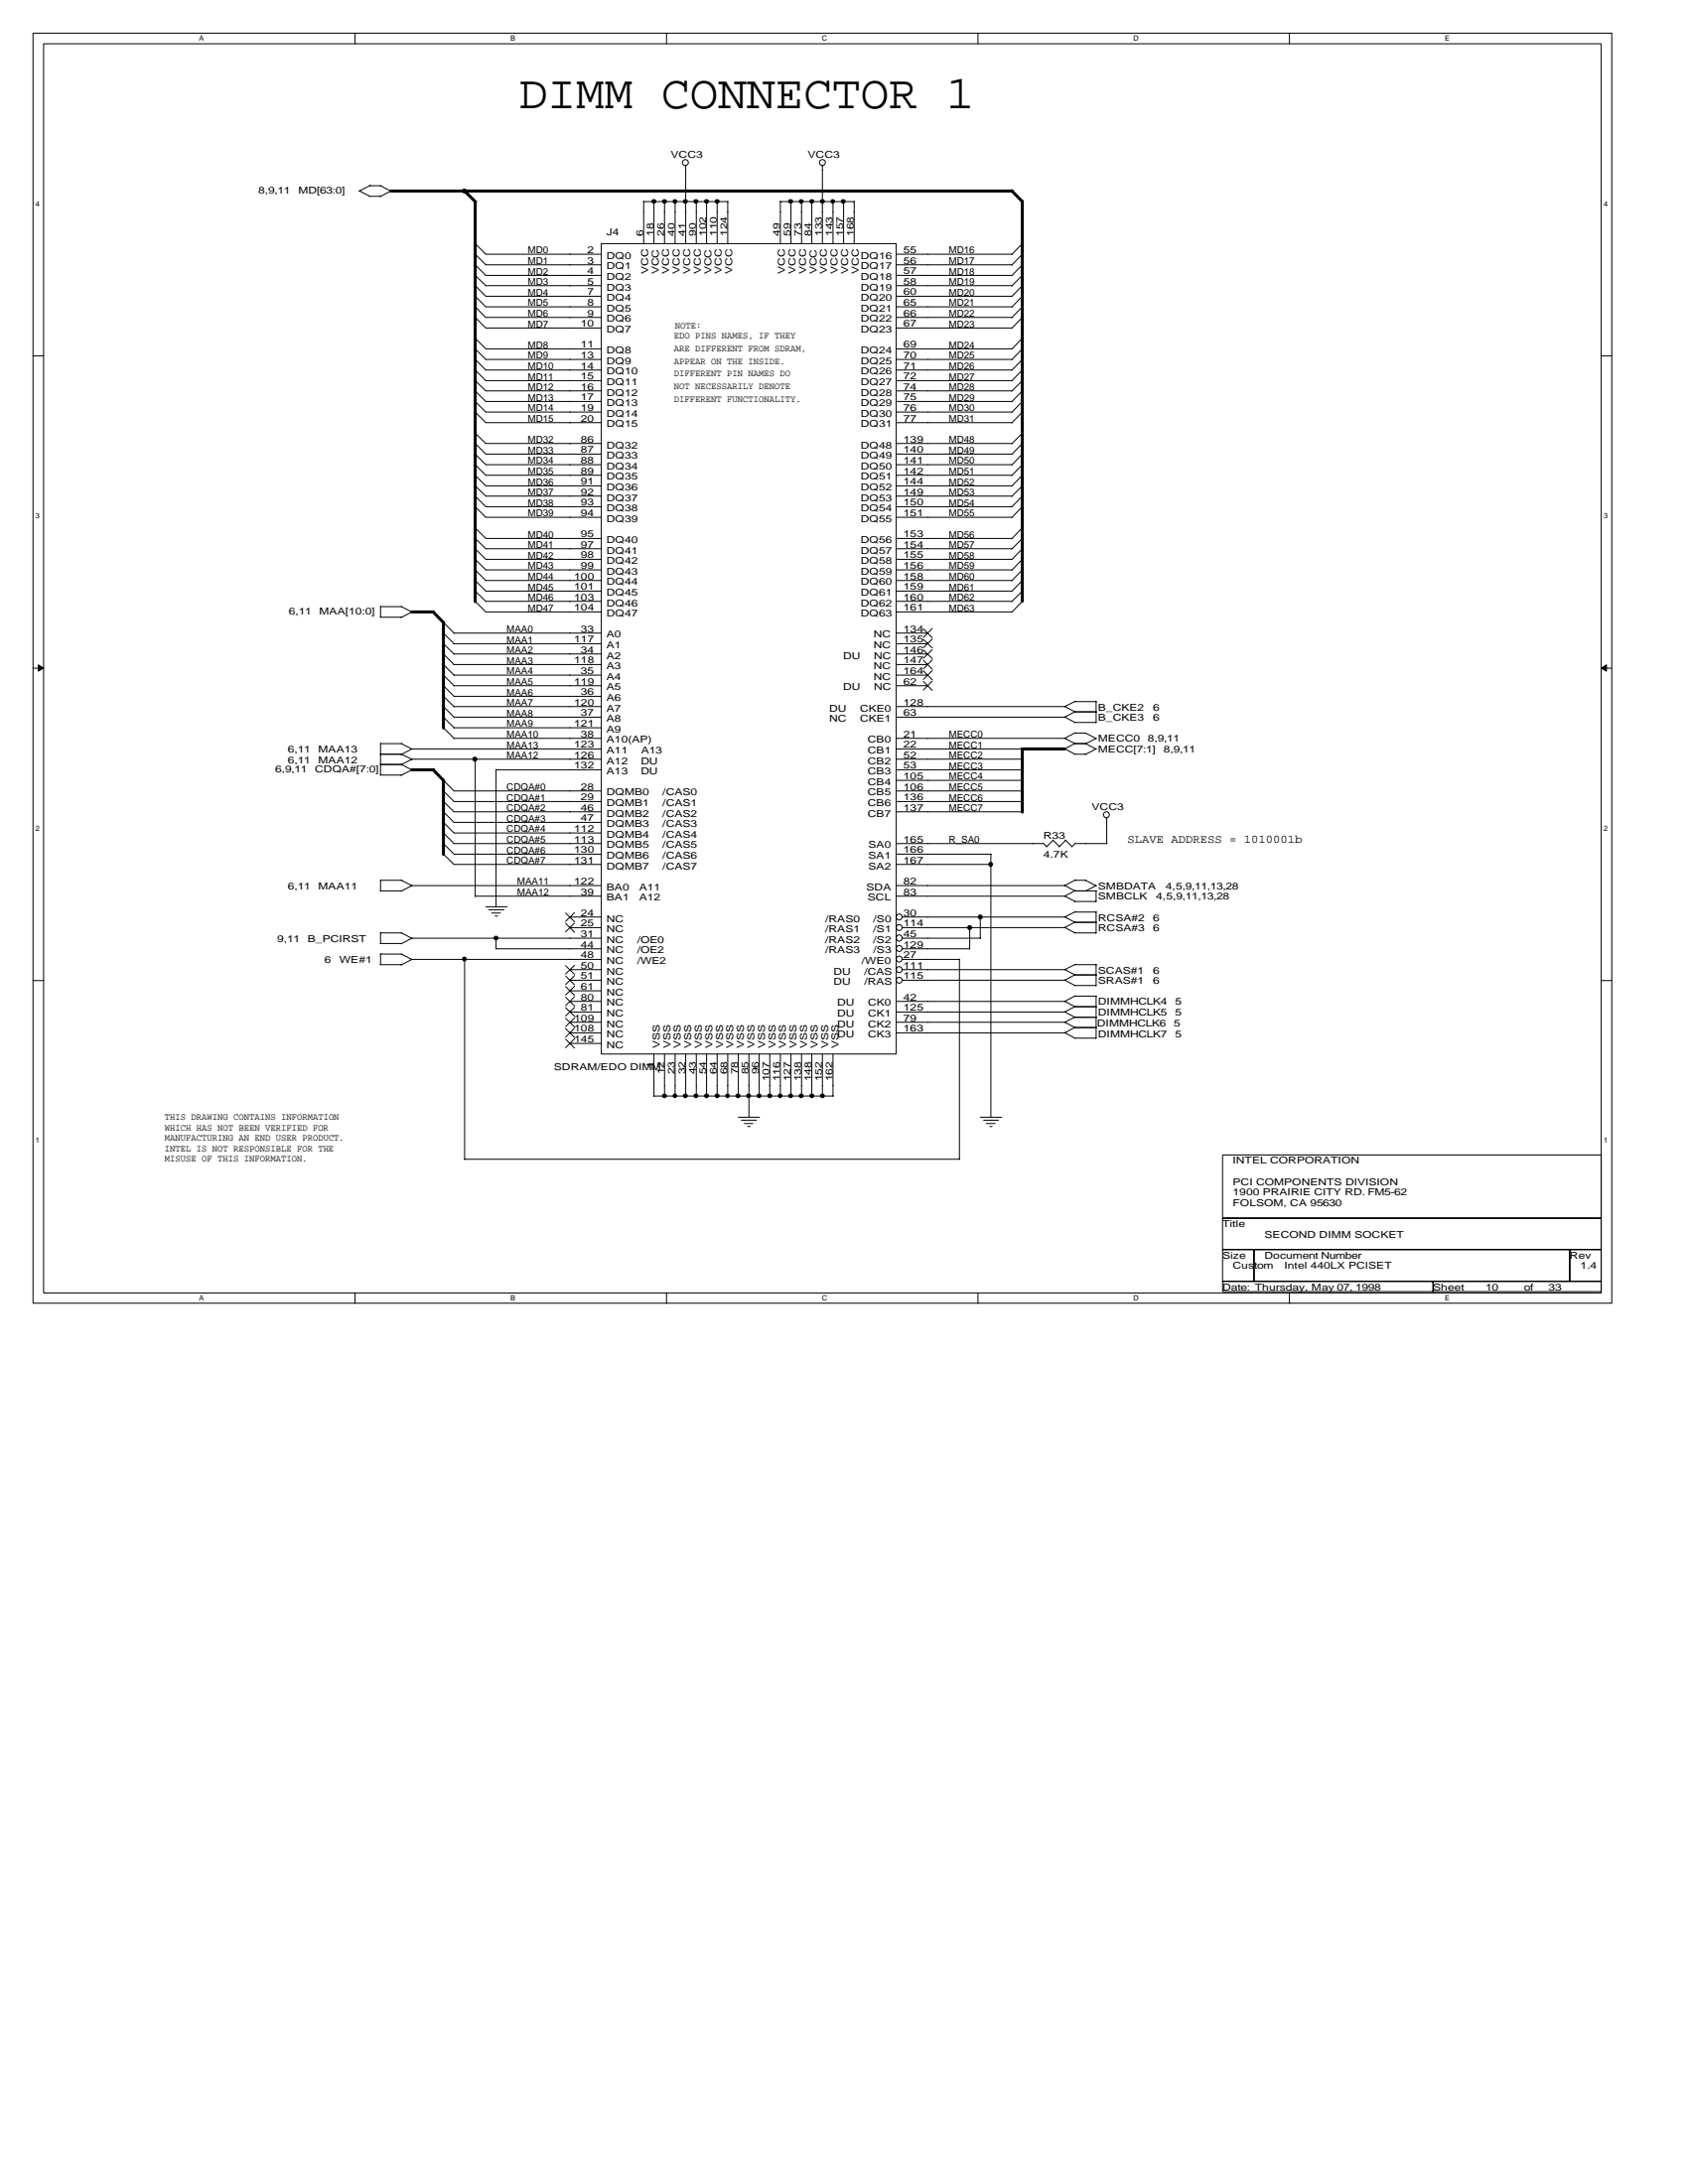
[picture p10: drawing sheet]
<svg xmlns="http://www.w3.org/2000/svg" width="216mm" height="279mm" viewBox="0 0 216 279" stroke-linecap="round" stroke-linejoin="round" font-family="sans-serif">
<path d="M4.2 4.2h202v162.5h-202zM5.6 5.6h199.2v159.8h-199.2z" fill="none" stroke="#000" stroke-width=".13"/>
<g fill="#fff">
<path d="M25.5 4.4h.6v1.1h-.6z"/>
<path d="M25.5 165.6h.6v1h-.6z"/>
</g>
<path d="M45.4 4.2v1.4M45.4 165.4v1.4" fill="none" stroke="#000" stroke-width=".13"/>
<g fill="#fff">
<path d="M65.3 4.4h.6v1.1h-.6z"/>
<path d="M65.3 165.6h.6v1h-.6z"/>
</g>
<path d="M85.2 4.2v1.4M85.2 165.4v1.4" fill="none" stroke="#000" stroke-width=".13"/>
<g fill="#fff">
<path d="M105.1 4.4h.7v1.1h-.7z"/>
<path d="M105.1 165.6h.7v1h-.7z"/>
</g>
<path d="M125.1 4.2v1.4M125.1 165.4v1.4" fill="none" stroke="#000" stroke-width=".13"/>
<g fill="#fff">
<path d="M145 4.4h.7v1.1h-.7z"/>
<path d="M145 165.6h.7v1h-.7z"/>
</g>
<path d="M164.9 4.2v1.4M164.9 165.4v1.4" fill="none" stroke="#000" stroke-width=".13"/>
<g fill="#fff">
<path d="M184.8 4.4h.7v1.1h-.7z"/>
<path d="M184.8 165.6h.7v1h-.7z"/>
<path d="M4.6 25.5h.5v1.1h-.5z"/>
<path d="M205.1 25.5h.5v1.1h-.5z"/>
<path d="M4.6 65.5h.5v1h-.5z"/>
<path d="M205.1 65.5h.5v1h-.5z"/>
</g>
<path d="M4.2 45.5h1.4M204.8 45.5h1.4" fill="none" stroke="#000" stroke-width=".13"/>
<g fill="#fff">
<path d="M4.6 105.4h.5v1.1h-.5z"/>
<path d="M205.1 105.4h.5v1.1h-.5z"/>
</g>
<path d="M4.2 85.5h1.4M204.8 85.5h1.4" fill="none" stroke="#000" stroke-width=".13"/>
<path d="M4.9 85.1l.7 .4-.7 .4zM204.8 85.5l.7-.4v.8z" fill="#000" stroke="#000" stroke-width=".13"/>
<g fill="#fff">
<path d="M4.6 145.4h.5v1h-.5z"/>
<path d="M205.1 145.4h.5v1h-.5z"/>
</g>
<g fill="none" stroke="#000" stroke-width=".13">
<path d="M45.9 24.4l1.4 .7M47.3 25.1h1.4M47.3 23.8h1.4M47.4 23.7l-1.4 .7M48.7 23.8l1.3 .7M50 24.4l-1.4 .8M60.7 31.1l1.4 1.4h14.8M60.7 32.5l1.4 1.4h14.8M60.7 33.8l1.4 1.4h14.8M60.7 35.2l1.4 1.3h14.8M60.7 36.5l1.4 1.4h14.8M60.7 37.9l1.4 1.4h14.8"/>
<path d="M60.7 39.2l1.4 1.4h14.8M76.9 31.2h37.7v103.6h-37.7zM82.3 25.7v5.5M82.3 25.8h10.8M83.6 25.7v5.5M85 25.8v5.4M86.3 25.7v5.5M87.7 21.2v10M89.1 25.7v5.5M90.4 25.8v5.4M91.7 25.7v5.5M93.1 25.8v5.4"/>
<path d="M99.8 25.7v5.5M99.8 25.8h9.5M101.2 25.7v5.5M102.5 25.8v5.4M103.8 25.7v5.5M105.2 21.2v10M106.5 25.7v5.5M107.9 25.8v5.4M109.3 25.8v5.4M114.6 32.5h14.9M114.6 33.9h14.9M114.6 35.2h14.9"/>
<path d="M114.6 36.5h14.9M114.6 37.9h14.9M114.6 39.3h14.9M130.8 31.2l-1.4 1.4M130.8 32.5l-1.4 1.4M130.8 33.9l-1.4 1.4M130.8 35.2l-1.4 1.4M130.8 36.5l-1.4 1.4M130.8 37.9l-1.4 1.4M130.8 39.3l-1.4 1.4M60.7 40.6l1.4 1.4h14.8M60.7 43.2l1.4 1.4h14.8"/>
<path d="M60.7 44.6l1.4 1.4h14.8M60.7 45.9l1.4 1.4h14.8M60.7 47.3l1.4 1.4h14.8M60.7 48.7l1.4 1.3h14.8M60.7 50l1.4 1.4h14.8M60.7 51.3l1.4 1.4h14.8M60.7 52.7l1.4 1.4h14.8M60.7 55.4l1.4 1.3h14.8M60.7 56.7l1.4 1.4h14.8M60.7 58l1.4 1.4h14.8M60.7 59.4l1.4 1.4h14.8M114.6 40.6h14.9"/>
<path d="M114.6 42h14.9M114.6 44.6h14.9M114.6 46h14.9M114.6 47.3h14.9M114.6 48.7h14.9M114.6 50h14.9M114.6 51.4h14.9M114.6 52.7h14.9M114.6 54.1h14.9M114.6 56.7h14.9M114.6 58.1h14.9M114.6 59.4h14.9"/>
<path d="M130.8 40.6l-1.4 1.4M130.8 43.3l-1.4 1.4M130.8 44.6l-1.4 1.4M130.8 46l-1.4 1.4M130.8 47.3l-1.4 1.4M130.8 48.7l-1.4 1.3M130.8 50l-1.4 1.4M130.8 51.4l-1.4 1.4M130.8 52.7l-1.4 1.4M130.8 55.4l-1.4 1.4M130.8 56.7l-1.4 1.4M130.8 58.1l-1.4 1.4"/>
<path d="M130.8 59.4l-1.4 1.4M48.6 79h2.7M48.7 77.6v1.4M48.7 77.6h2.7M51.3 77.6l1.4 .7M52.7 78.3l-1.4 .7M56.7 79.6l1.4 1.4M60.7 60.8l1.4 1.4h14.8M60.7 62.1l1.4 1.4h14.8M60.7 63.4l1.4 1.4h14.8M60.7 64.8l1.4 1.4h14.8M60.7 67.5l1.4 1.4h14.8"/>
<path d="M60.7 68.8l1.4 1.4h14.8M60.7 70.2l1.4 1.4h14.8M60.7 71.5l1.4 1.4h14.8M60.7 72.9l1.4 1.4h14.8M60.7 74.2l1.4 1.4h14.8M60.7 75.6l1.4 1.3h14.8M60.7 76.9l1.4 1.4h14.8M114.6 60.8h14.9M114.6 62.2h14.9M114.6 63.5h14.9M114.6 64.8h14.9M114.6 66.2h14.9"/>
<path d="M114.6 68.9h14.9M114.6 70.2h14.9M114.6 71.6h14.9M114.6 72.9h14.9M114.6 74.3h14.9M114.6 75.6h14.9M114.6 76.9h14.9M114.6 78.3h14.9M130.8 75.6l-1.4 1.4M130.8 60.8l-1.4 1.4M130.8 62.2l-1.4 1.3M130.8 64.8l-1.4 1.4"/>
<path d="M130.8 63.5l-1.4 1.4M130.8 67.5l-1.4 1.4M130.8 68.9l-1.4 1.3M130.8 70.2l-1.4 1.4M130.8 71.6l-1.4 1.4M130.8 72.9l-1.4 1.4M130.8 74.3l-1.4 1.4M130.8 76.9l-1.4 1.4M48.6 96.5h2.8M48.6 97.8h2.8M48.6 99.2h2.7M48.7 95.1h2.7"/>
<path d="M48.7 95.1v4.1M51.3 97.8l1.4 .7M51.3 95.1l1.4 .8M51.3 96.5l1.4 .7M52.7 98.5l-1.4 .7M56.7 99.8l1.4 1.4h18.8M56.7 93.1l1.4 1.4M56.7 82.3l1.4 1.4M56.7 81l1.4 1.4M56.7 87.7l1.4 1.4M56.7 91.7l1.4 1.4M56.7 85l1.4 1.4"/>
<path d="M56.7 83.7l1.4 1.4M56.7 90.4l1.4 1.4M56.7 86.4l1.4 1.4M56.7 89.1l1.4 1.3M58 85h18.9M58 90.4h18.9M58 87.7h18.9M58 82.3h18.9M58 93.1h18.9M58.1 86.4h18.8M58.1 91.7h18.8M58.1 83.7h18.8"/>
<path d="M58.1 81h18.8M58.1 89.1h18.8M58.1 94.5h18.8M60.8 97.1v17.6M63.4 98.5h13.5M63.4 98.4v17.6M76.9 95.8h-24.2l-1.4 .7M76.9 97.1h-24.2l-1.4 .7M114.6 95.8h16.2M114.6 99.8h16.2M114.6 86.4h4.1M114.6 91.7h21.6"/>
<path d="M114.6 85h4.1M114.6 97.1h16.2M114.6 98.5h16.2M114.6 87.7h4.1M114.6 83.7h4.1M114.6 81h4.1M114.6 82.3h4.1M118.1 85.8l1.1 1.2M118.1 84.5l1.1 1.1M118.1 87.2l1.1 1.1M118.1 83.2l1.1 1.1M118.1 80.4l1.1 1.2"/>
<path d="M118.1 81.8l1.1 1.1M119.2 85.8l-1.1 1.1M119.2 80.4l-1.1 1.1M119.2 84.4l-1.1 1.2M119.2 87.1l-1.1 1.2M119.2 83.1l-1.1 1.1M119.2 81.8l-1.1 1.1M136.1 95.8l1.4 .7M136.1 94.4l1.4 .7M136.1 90.3l1.4 .8M136.1 91.7l1.4 .7M137.4 95.1h1.5"/>
<path d="M137.4 96.5h1.4M137.4 91.1h2.8M137.4 92.4h2.8M137.5 93.8h1.4M137.5 89.8h2.7M137.5 89.7l-1.3 .7h-21.6M137.5 93.7l-1.3 .8h-21.6M137.5 95.1l-1.3 .7M137.5 91l-1.3 .7M138.8 95.1l1.4 .8M138.8 93.8l1.4 .7M140.2 95.8l-1.4 .7"/>
<path d="M140.2 94.5l-1.4 .7M140.2 89.8v2.7M48.6 114h2.7M48.7 112.6h2.7M48.7 119.3h2.7M48.7 112.6v1.4M48.7 119.3v1.4M51.3 112.6l1.4 .7M51.3 119.3l1.4 .8M56.7 106.5l1.4 1.4h18.8M56.7 101.1l1.4 1.4h18.8M56.7 102.5l1.4 1.4h18.8"/>
<path d="M56.7 103.8l1.4 1.4h18.8M56.7 105.2l1.4 1.4h18.8M56.7 107.9l1.4 1.4h18.8M56.7 109.2l1.4 1.4h18.8M60.8 114.6h16.1M62.1 116h2.7M62.5 116.4h2M62.9 116.8h1.1M63.3 117.2h.4M63.4 120v1.4M72.3 116.8l1.2 1.1M72.3 118.1l1.2 1.2"/>
<path d="M72.8 117.3h4.1M72.8 118.7h4.1M73.5 116.8l-1.2 1.1M73.5 118.1l-1.2 1.1M76.9 113.3h-24.2l-1.4 .7M114.6 107.9h18.9M114.6 101.2h16.2M114.6 102.5h16.2M114.6 103.9h16.2M114.6 109.3h12.2M114.6 110.6h12.2M114.6 114.6h21.6"/>
<path d="M115.4 117.3h20.8M124 118.7v2.7M125.4 117.3v2.7M126.7 109.3v33.7M133.4 107.9l.5 .4M134.7 107.5l.8 .8M134.7 107.5l-.9 .8M136.1 113.3l1.4 .7M136.1 117.3l1.4 .7M136.1 114.6l1.4 .7M136.1 118.6l1.4 .7M136.3 107.5l.8 .8"/>
<path d="M136.3 107.5l-.8 .8M137.4 114h2.8M137.4 118h2.8M137.4 115.3h2.8M137.4 119.3h2.8M137.5 112.6h1.4M137.5 116.7h2.7M137.5 118l-1.3 .7h-20.8M137.5 112.6l-1.3 .7h-21.6M137.5 116.6l-1.3 .7M137.5 113.9l-1.3 .7M138.8 112.6l1.4 .7"/>
<path d="M140.2 113.3l-1.4 .7M140.2 114v1.4M140.2 116.7v2.7M141.6 104.7v3.2M141.6 107.9h-4.1l-.4 .4M4.2 125.4h1.4M48.6 123.4h2.7M48.6 120.7h2.7M48.7 122v1.4M48.7 122.1h2.7M51.3 122.1l1.4 .7M59.4 122.7v25.6"/>
<path d="M63.4 121.4h13.5M72.3 131.6l1.2 1.1M72.3 130.3l1.2 1.1M72.3 127.6l1.2 1.1M72.3 128.9l1.2 1.1M72.3 126.2l1.2 1.1M72.3 123.5l1.2 1.1M72.3 124.9l1.2 1.1M72.3 132.9l1.2 1.2M72.8 132.1h4.1M72.8 130.8h4.1M72.8 124h4.1"/>
<path d="M72.8 125.4h4.1M72.8 128.1h4.1M72.8 129.5h4.1M72.8 126.8h4.1M72.8 133.5h4.1M73.5 131.5l-1.2 1.2M73.5 130.2l-1.2 1.1M73.5 127.5l-1.2 1.2M73.5 128.9l-1.2 1.1M73.5 126.2l-1.2 1.1M73.5 123.5l-1.2 1.1M73.5 124.8l-1.2 1.2"/>
<path d="M73.5 132.9l-1.2 1.1M76.9 122.7h-24.2l-1.4 .8M76.9 120h-24.2l-1.4 .7M83.6 134.8v5.5M85 134.8v5.5M86.3 134.8v5.5M87.7 134.8v5.5M89.1 134.8v5.5M90.4 134.8v5.4M91.7 134.8v5.5M93.1 134.8v5.4M94.4 134.8v5.5"/>
<path d="M95.8 134.8v8.1M97.1 134.8v5.5M98.5 134.8v5.4M99.8 134.8v5.5M101.2 134.8v5.4M102.5 134.8v5.5M103.8 134.8v5.4M105.2 134.8v5.5M106.5 134.8v5.4M114.6 130.8h21.6M114.6 128.1h21.6M115.4 122.7h7.3"/>
<path d="M115.4 124h20.8M115.4 125.4h20.8M115.4 120h10M115.4 121.4h8.6M122.7 122.7v25.6M136.1 129.4l1.4 .7M136.1 125.4l1.4 .7M136.1 124l1.4 .7M136.1 132.1l1.4 .7M136.1 128.1l1.4 .7M136.1 130.7l1.4 .8M137.4 128.8h2.8"/>
<path d="M137.4 130.1h2.8M137.4 124.7h2.8M137.4 126.1h2.8M137.4 131.5h2.8M137.4 132.8h2.8M137.5 123.4h2.7M137.5 127.4h2.7M137.5 131.4l-1.3 .7h-21.6M137.5 128.7l-1.3 .8h-21.6M137.5 124.7l-1.3 .7M137.5 123.4l-1.3 .6M137.5 127.4l-1.3 .7"/>
<path d="M137.5 130.1l-1.3 .7M140.2 123.4v2.7M140.2 127.4v5.5M204.8 125.4h1.4M59.4 148.3h63.4M83.6 140.2h23M94.4 142.9h2.7M94.8 143.3h2M95.2 143.7h1.1M95.6 144.1h.4M125.4 142.9h2.7M125.8 143.3h1.9"/>
<path d="M126.1 143.7h1.2M126.6 144.1h.3M156.4 147.8h48.4v8h-48.4zM156.4 155.8h48.4v4.1h-48.4zM156.4 159.9h4v4h-4zM160.4 159.9h40.4v4h-40.4zM200.8 159.9h4v4h-4zM156.4 163.9h26.9v1.3h-26.9zM183.3 163.9h21.5v1.3h-21.5z"/>
<circle cx="87.7" cy="20.8" r=".38"/>
<circle cx="105.2" cy="20.8" r=".38"/>
<circle cx="115" cy="120" r=".39"/>
<circle cx="115" cy="117.3" r=".38"/>
<circle cx="115" cy="118.7" r=".38"/>
<circle cx="141.5" cy="104.2" r=".38"/>
<circle cx="115" cy="124" r=".38"/>
<circle cx="115" cy="122.7" r=".38"/>
<circle cx="115" cy="121.3" r=".38"/>
<circle cx="115" cy="125.4" r=".38"/>
</g>
<g fill="none" stroke="#000" stroke-width=".38">
<path d="M50 24.4h79.4M59.4 24.4l1.4 1.4M60.8 25.8v51.2M129.4 24.4l1.4 1.4M130.8 25.7v51.2M52.7 78.3h2.7M55.4 78.3l1.4 1.4M56.7 79.6v13.5M52.7 98.5h2.7M55.4 98.5l1.4 1.4M56.7 99.8v9.5M130.7 95.8h5.5"/>
<path d="M130.8 95.8v8.1"/>
</g>
<g fill="#000" stroke="#000" stroke-width=".13">
<path d="M59.2 24.2h.2l.2 .1v.3l-.2 .1-.2-.1z" fill-rule="evenodd"/>
<path d="M86.2 25.6h.3l.1 .1-.1 .2-.2 .1-.1-.1z" fill-rule="evenodd"/>
<path d="M106.3 25.6h.4l.1 .1-.1 .2-.2 .1-.2-.1z" fill-rule="evenodd"/>
<path d="M126.5 110.4l.2-.1 .2 .1v.4h-.2h-.2z" fill-rule="evenodd"/>
<path d="M59.2 122.5l.2-.1 .2 .2v.3h-.2h-.2z" fill-rule="evenodd"/>
<path d="M86.2 140h.3l.1 .2-.1 .2h-.2h-.1z" fill-rule="evenodd"/>
<path d="M92.9 140h.3l.1 .2-.1 .2h-.2h-.1z" fill-rule="evenodd"/>
<path d="M99.6 140h.3l.1 .2-.1 .2h-.1h-.2z" fill-rule="evenodd"/>
<circle cx="83.6" cy="25.8" r=".25"/>
<circle cx="85" cy="25.8" r=".25"/>
<circle cx="87.7" cy="25.8" r=".25"/>
<circle cx="89" cy="25.8" r=".25"/>
<circle cx="90.4" cy="25.8" r=".25"/>
<circle cx="91.7" cy="25.8" r=".25"/>
<circle cx="101.1" cy="25.8" r=".25"/>
<circle cx="102.5" cy="25.8" r=".25"/>
<circle cx="103.8" cy="25.8" r=".25"/>
<circle cx="105.2" cy="25.8" r=".25"/>
<circle cx="107.9" cy="25.8" r=".25"/>
<circle cx="60.7" cy="97.1" r=".26"/>
<circle cx="63.4" cy="120" r=".25"/>
<circle cx="124" cy="118.7" r=".26"/>
<circle cx="125.4" cy="117.3" r=".26"/>
<circle cx="85" cy="140.2" r=".25"/>
<circle cx="87.7" cy="140.2" r=".25"/>
<circle cx="89" cy="140.2" r=".25"/>
<circle cx="90.4" cy="140.2" r=".25"/>
<circle cx="91.7" cy="140.2" r=".25"/>
<circle cx="94.4" cy="140.2" r=".25"/>
<circle cx="95.7" cy="140.2" r=".25"/>
<circle cx="97.1" cy="140.2" r=".25"/>
<circle cx="98.5" cy="140.2" r=".25"/>
<circle cx="101.1" cy="140.2" r=".25"/>
<circle cx="102.5" cy="140.2" r=".25"/>
<circle cx="103.8" cy="140.2" r=".25"/>
<circle cx="105.2" cy="140.2" r=".25"/>
</g>
<text font-size="6.1" x="66.4" y="13.8">DIMM CONNECTOR 1</text>
<text font-size="1.5" x="144.2" y="107.8">SLAVE ADDRESS = 1010001b</text>
<g font-size="1.2">
<text x="85.8" y="20.2">VCC3</text>
<text x="103.3" y="20.2">VCC3</text>
<text x="33.1" y="24.8">8,9,11</text>
<text x="38.2" y="24.8">MD[63:0]</text>
<text x="67.5" y="32.4">MD0</text>
<text x="67.5" y="33.8">MD1</text>
<text x="67.5" y="35.1">MD2</text>
<text x="75.1" y="32.4">2</text>
<text x="75.1" y="33.8">3</text>
<text x="75.1" y="35.1">4</text>
<text x="77.6" y="33.1">DQ0</text>
<text x="77.6" y="34.5">DQ1</text>
<text x="77.6" y="35.8">DQ2</text>
<text x="77.6" y="30.2">J4</text>
<text x="82.3" y="30.2" transform="rotate(-90 82.3 30.2)">6</text>
<text x="82.9" y="35.1" transform="rotate(-90 82.9 35.1)">VCC</text>
<text x="83.6" y="30.2" transform="rotate(-90 83.6 30.2)">18</text>
<text x="84.3" y="35.1" transform="rotate(-90 84.3 35.1)">VCC</text>
<text x="85" y="30.2" transform="rotate(-90 85 30.2)">26</text>
<text x="85.6" y="35.1" transform="rotate(-90 85.6 35.1)">VCC</text>
<text x="86.3" y="30.2" transform="rotate(-90 86.3 30.2)">40</text>
<text x="86.9" y="35.1" transform="rotate(-90 86.9 35.1)">VCC</text>
<text x="87.7" y="30.2" transform="rotate(-90 87.7 30.2)">41</text>
<text x="88.3" y="35.1" transform="rotate(-90 88.3 35.1)">VCC</text>
<text x="89" y="30.2" transform="rotate(-90 89 30.2)">90</text>
<text x="89.7" y="35.1" transform="rotate(-90 89.7 35.1)">VCC</text>
<text x="90.3" y="30.2" transform="rotate(-90 90.3 30.2)">102</text>
<text x="91" y="35.1" transform="rotate(-90 91 35.1)">VCC</text>
<text x="91.7" y="30.2" transform="rotate(-90 91.7 30.2)">110</text>
<text x="92.3" y="35.1" transform="rotate(-90 92.3 35.1)">VCC</text>
<text x="93" y="30.2" transform="rotate(-90 93 30.2)">124</text>
<text x="93.7" y="35.1" transform="rotate(-90 93.7 35.1)">VCC</text>
<text x="99.8" y="30.2" transform="rotate(-90 99.8 30.2)">49</text>
<text x="100.4" y="35.1" transform="rotate(-90 100.4 35.1)">VCC</text>
<text x="101.1" y="30.2" transform="rotate(-90 101.1 30.2)">59</text>
<text x="101.8" y="35.1" transform="rotate(-90 101.8 35.1)">VCC</text>
<text x="102.5" y="30.2" transform="rotate(-90 102.5 30.2)">73</text>
<text x="103.1" y="35.1" transform="rotate(-90 103.1 35.1)">VCC</text>
<text x="103.8" y="30.2" transform="rotate(-90 103.8 30.2)">84</text>
<text x="104.5" y="35.1" transform="rotate(-90 104.5 35.1)">VCC</text>
<text x="105.1" y="30.2" transform="rotate(-90 105.1 30.2)">133</text>
<text x="105.8" y="35.1" transform="rotate(-90 105.8 35.1)">VCC</text>
<text x="106.5" y="30.2" transform="rotate(-90 106.5 30.2)">143</text>
<text x="107.1" y="35.1" transform="rotate(-90 107.1 35.1)">VCC</text>
<text x="107.9" y="30.2" transform="rotate(-90 107.9 30.2)">157</text>
<text x="108.5" y="35.1" transform="rotate(-90 108.5 35.1)">VCC</text>
<text x="109.2" y="30.2" transform="rotate(-90 109.2 30.2)">168</text>
<text x="109.8" y="35.1" transform="rotate(-90 109.8 35.1)">VCC</text>
<text x="110.1" y="33.1">DQ16</text>
<text x="110.1" y="34.5">DQ17</text>
<text x="110.1" y="35.8">DQ18</text>
<text x="115.6" y="32.4">55</text>
<text x="115.6" y="33.8">56</text>
<text x="115.6" y="35.1">57</text>
<text x="121.4" y="32.4">MD16</text>
<text x="121.4" y="33.8">MD17</text>
<text x="121.4" y="35.1">MD18</text>
<text x="67.5" y="36.5">MD3</text>
<text x="67.5" y="37.9">MD4</text>
<text x="67.5" y="39.2">MD5</text>
<text x="67.5" y="40.5">MD6</text>
<text x="67.5" y="41.9">MD7</text>
<text x="74.3" y="41.8">10</text>
<text x="75.1" y="36.4">5</text>
<text x="75.1" y="37.8">7</text>
<text x="75.1" y="39.1">8</text>
<text x="75.1" y="40.5">9</text>
<text x="77.6" y="37.2">DQ3</text>
<text x="77.6" y="38.5">DQ4</text>
<text x="77.6" y="39.8">DQ5</text>
<text x="77.6" y="41.2">DQ6</text>
<text x="110.1" y="37.2">DQ19</text>
<text x="110.1" y="38.5">DQ20</text>
<text x="110.1" y="39.8">DQ21</text>
<text x="110.1" y="41.2">DQ22</text>
<text x="115.6" y="36.4">58</text>
<text x="115.6" y="37.8">60</text>
<text x="115.6" y="39.1">65</text>
<text x="115.6" y="40.5">66</text>
<text x="115.6" y="41.8">67</text>
<text x="121.4" y="36.5">MD19</text>
<text x="121.4" y="37.9">MD20</text>
<text x="121.4" y="39.2">MD21</text>
<text x="121.4" y="40.5">MD22</text>
<text x="121.4" y="41.9">MD23</text>
<text x="67.5" y="44.6">MD8</text>
<text x="67.5" y="45.9">MD9</text>
<text x="67.5" y="47.3">MD10</text>
<text x="74.3" y="44.5">11</text>
<text x="74.3" y="45.9">13</text>
<text x="74.3" y="47.2">14</text>
<text x="77.6" y="42.6">DQ7</text>
<text x="77.6" y="45.2">DQ8</text>
<text x="77.6" y="46.6">DQ9</text>
<text x="77.6" y="47.9">DQ10</text>
<text x="86.2" y="43.4">EDO PINS NAMES, IF THEY</text>
<text x="86.2" y="45">ARE DIFFERENT FROM SDRAM,</text>
<text x="86.2" y="46.6">APPEAR ON THE INSIDE.</text>
<text x="86.3" y="42">NOTE:</text>
<text x="110.1" y="42.6">DQ23</text>
<text x="110.1" y="45.2">DQ24</text>
<text x="110.1" y="46.6">DQ25</text>
<text x="110.1" y="47.9">DQ26</text>
<text x="115.6" y="44.5">69</text>
<text x="115.6" y="45.9">70</text>
<text x="115.6" y="47.2">71</text>
<text x="121.4" y="44.6">MD24</text>
<text x="121.4" y="45.9">MD25</text>
<text x="121.4" y="47.3">MD26</text>
<text x="67.5" y="48.6">MD11</text>
<text x="67.5" y="50">MD12</text>
<text x="67.5" y="51.3">MD13</text>
<text x="67.5" y="52.6">MD14</text>
<text x="67.5" y="54">MD15</text>
<text x="74.3" y="48.5">15</text>
<text x="74.3" y="49.9">16</text>
<text x="74.3" y="51.2">17</text>
<text x="74.3" y="52.6">19</text>
<text x="74.3" y="53.9">20</text>
<text x="77.6" y="49.3">DQ11</text>
<text x="77.6" y="50.6">DQ12</text>
<text x="77.6" y="52">DQ13</text>
<text x="77.6" y="53.3">DQ14</text>
<text x="86.2" y="48.2">DIFFERENT PIN NAMES DO</text>
<text x="86.2" y="49.8">NOT NECESSARILY DENOTE</text>
<text x="86.2" y="51.4">DIFFERENT FUNCTIONALITY.</text>
<text x="110.1" y="49.3">DQ27</text>
<text x="110.1" y="50.6">DQ28</text>
<text x="110.1" y="52">DQ29</text>
<text x="110.1" y="53.3">DQ30</text>
<text x="115.6" y="48.5">72</text>
<text x="115.6" y="49.9">74</text>
<text x="115.6" y="51.2">75</text>
<text x="115.6" y="52.6">76</text>
<text x="115.6" y="53.9">77</text>
<text x="121.4" y="48.6">MD27</text>
<text x="121.4" y="50">MD28</text>
<text x="121.4" y="51.3">MD29</text>
<text x="121.4" y="52.6">MD30</text>
<text x="121.4" y="54">MD31</text>
<text x="67.5" y="56.7">MD32</text>
<text x="67.5" y="58">MD33</text>
<text x="67.5" y="59.4">MD34</text>
<text x="74.3" y="56.6">86</text>
<text x="74.3" y="58">87</text>
<text x="74.3" y="59.3">88</text>
<text x="77.6" y="54.7">DQ15</text>
<text x="77.6" y="57.4">DQ32</text>
<text x="77.6" y="58.7">DQ33</text>
<text x="110.1" y="54.7">DQ31</text>
<text x="110.1" y="57.4">DQ48</text>
<text x="110.1" y="58.7">DQ49</text>
<text x="115.6" y="56.6">139</text>
<text x="115.6" y="58">140</text>
<text x="115.6" y="59.3">141</text>
<text x="121.4" y="56.7">MD48</text>
<text x="121.4" y="58">MD49</text>
<text x="121.4" y="59.4">MD50</text>
<text x="67.5" y="60.7">MD35</text>
<text x="67.5" y="62.1">MD36</text>
<text x="67.5" y="63.4">MD37</text>
<text x="67.5" y="64.8">MD38</text>
<text x="74.3" y="60.7">89</text>
<text x="74.3" y="62">91</text>
<text x="74.3" y="63.3">92</text>
<text x="74.3" y="64.7">93</text>
<text x="77.6" y="60">DQ34</text>
<text x="77.6" y="61.4">DQ35</text>
<text x="77.6" y="62.7">DQ36</text>
<text x="77.6" y="64.1">DQ37</text>
<text x="77.6" y="65.4">DQ38</text>
<text x="110.1" y="60">DQ50</text>
<text x="110.1" y="61.4">DQ51</text>
<text x="110.1" y="62.7">DQ52</text>
<text x="110.1" y="64.1">DQ53</text>
<text x="110.1" y="65.4">DQ54</text>
<text x="115.6" y="60.7">142</text>
<text x="115.6" y="62">144</text>
<text x="115.6" y="63.3">149</text>
<text x="115.6" y="64.7">150</text>
<text x="121.4" y="60.7">MD51</text>
<text x="121.4" y="62.1">MD52</text>
<text x="121.4" y="63.4">MD53</text>
<text x="121.4" y="64.8">MD54</text>
<text x="67.5" y="66.1">MD39</text>
<text x="67.5" y="68.8">MD40</text>
<text x="67.5" y="70.2">MD41</text>
<text x="67.5" y="71.5">MD42</text>
<text x="74.3" y="66.1">94</text>
<text x="74.3" y="68.7">95</text>
<text x="74.3" y="70.1">97</text>
<text x="74.3" y="71.4">98</text>
<text x="77.6" y="66.8">DQ39</text>
<text x="77.6" y="69.5">DQ40</text>
<text x="77.6" y="70.8">DQ41</text>
<text x="110.1" y="66.8">DQ55</text>
<text x="110.1" y="69.5">DQ56</text>
<text x="110.1" y="70.8">DQ57</text>
<text x="115.6" y="66.1">151</text>
<text x="115.6" y="68.7">153</text>
<text x="115.6" y="70.1">154</text>
<text x="115.6" y="71.4">155</text>
<text x="121.4" y="66.1">MD55</text>
<text x="121.4" y="68.8">MD56</text>
<text x="121.4" y="70.2">MD57</text>
<text x="121.4" y="71.5">MD58</text>
<text x="67.5" y="72.8">MD43</text>
<text x="67.5" y="74.2">MD44</text>
<text x="67.5" y="75.5">MD45</text>
<text x="67.5" y="76.9">MD46</text>
<text x="73.4" y="74.1">100</text>
<text x="73.4" y="75.4">101</text>
<text x="73.4" y="76.8">103</text>
<text x="74.3" y="72.8">99</text>
<text x="77.6" y="72.1">DQ42</text>
<text x="77.6" y="73.5">DQ43</text>
<text x="77.6" y="74.9">DQ44</text>
<text x="77.6" y="76.2">DQ45</text>
<text x="77.6" y="77.6">DQ46</text>
<text x="110.1" y="72.1">DQ58</text>
<text x="110.1" y="73.5">DQ59</text>
<text x="110.1" y="74.9">DQ60</text>
<text x="110.1" y="76.2">DQ61</text>
<text x="110.1" y="77.6">DQ62</text>
<text x="115.6" y="72.8">156</text>
<text x="115.6" y="74.1">158</text>
<text x="115.6" y="75.4">159</text>
<text x="115.6" y="76.8">160</text>
<text x="121.4" y="72.8">MD59</text>
<text x="121.4" y="74.2">MD60</text>
<text x="121.4" y="75.5">MD61</text>
<text x="121.4" y="76.9">MD62</text>
<text x="36.9" y="78.6">6,11</text>
<text x="40.8" y="78.6">MAA[10:0]</text>
<text x="64.8" y="83.6">MAA2</text>
<text x="64.8" y="80.9">MAA0</text>
<text x="64.8" y="82.3">MAA1</text>
<text x="67.5" y="78.2">MD47</text>
<text x="73.4" y="82.2">117</text>
<text x="73.4" y="78.2">104</text>
<text x="74.3" y="80.9">33</text>
<text x="74.3" y="83.5">34</text>
<text x="77.6" y="81.6">A0</text>
<text x="77.6" y="82.9">A1</text>
<text x="77.6" y="78.9">DQ47</text>
<text x="110.1" y="78.9">DQ63</text>
<text x="111.7" y="81.6">NC</text>
<text x="111.7" y="82.9">NC</text>
<text x="115.6" y="80.9">134</text>
<text x="115.6" y="82.2">135</text>
<text x="115.6" y="78.2">161</text>
<text x="115.6" y="83.5">146</text>
<text x="121.4" y="78.2">MD63</text>
<text x="64.8" y="86.3">MAA4</text>
<text x="64.8" y="89">MAA6</text>
<text x="64.8" y="87.6">MAA5</text>
<text x="64.8" y="85">MAA3</text>
<text x="73.4" y="84.9">118</text>
<text x="73.4" y="87.6">119</text>
<text x="74.3" y="86.2">35</text>
<text x="74.3" y="88.9">36</text>
<text x="77.6" y="84.3">A2</text>
<text x="77.6" y="85.6">A3</text>
<text x="77.6" y="87">A4</text>
<text x="77.6" y="88.3">A5</text>
<text x="77.6" y="89.7">A6</text>
<text x="107.9" y="88.3">DU</text>
<text x="107.9" y="84.3">DU</text>
<text x="111.7" y="87">NC</text>
<text x="111.7" y="85.6">NC</text>
<text x="111.8" y="88.3">NC</text>
<text x="111.8" y="84.3">NC</text>
<text x="115.6" y="86.2">164</text>
<text x="115.6" y="84.9">147</text>
<text x="115.6" y="87.6">62</text>
<text x="64.8" y="93">MAA9</text>
<text x="64.8" y="94.4">MAA10</text>
<text x="64.8" y="90.4">MAA7</text>
<text x="64.8" y="91.7">MAA8</text>
<text x="64.8" y="95.7">MAA13</text>
<text x="73.4" y="90.3">120</text>
<text x="73.4" y="93">121</text>
<text x="73.4" y="95.6">123</text>
<text x="74.3" y="91.6">37</text>
<text x="74.3" y="94.3">38</text>
<text x="77.6" y="91">A7</text>
<text x="77.6" y="92.3">A8</text>
<text x="77.6" y="93.7">A9</text>
<text x="77.6" y="95">A10(AP)</text>
<text x="106.1" y="92.3">NC</text>
<text x="106.1" y="91">DU</text>
<text x="110" y="92.3">CKE1</text>
<text x="110" y="91">CKE0</text>
<text x="111" y="95">CB0</text>
<text x="115.6" y="95.6">22</text>
<text x="115.6" y="94.3">21</text>
<text x="115.6" y="91.6">63</text>
<text x="115.6" y="90.3">128</text>
<text x="121.4" y="95.7">MECC1</text>
<text x="121.4" y="94.4">MECC0</text>
<text x="140.5" y="94.9">MECC0</text>
<text x="140.5" y="90.9">B_CKE2</text>
<text x="140.5" y="92.2">B_CKE3</text>
<text x="146.8" y="94.9">8,9,11</text>
<text x="147.5" y="90.9">6</text>
<text x="147.5" y="92.2">6</text>
<text x="35.2" y="98.8">6,9,11</text>
<text x="36.8" y="96.3">6,11</text>
<text x="36.8" y="97.6">6,11</text>
<text x="40.3" y="98.8">CDQA#[7:0]</text>
<text x="40.7" y="96.3">MAA13</text>
<text x="40.7" y="97.6">MAA12</text>
<text x="64.8" y="101.1">CDQA#0</text>
<text x="64.8" y="97.1">MAA12</text>
<text x="73.4" y="98.4">132</text>
<text x="73.4" y="97">126</text>
<text x="74.3" y="101.1">28</text>
<text x="77.6" y="101.8">DQMB0</text>
<text x="77.6" y="99.1">A13</text>
<text x="77.6" y="96.4">A11</text>
<text x="77.6" y="97.8">A12</text>
<text x="82" y="99.1">DU</text>
<text x="82" y="97.8">DU</text>
<text x="82" y="96.4">A13</text>
<text x="84.7" y="101.8">/CAS0</text>
<text x="111" y="96.4">CB1</text>
<text x="111" y="100.4">CB4</text>
<text x="111" y="101.8">CB5</text>
<text x="111" y="97.8">CB2</text>
<text x="111" y="99.1">CB3</text>
<text x="115.6" y="99.7">105</text>
<text x="115.6" y="101.1">106</text>
<text x="115.6" y="97">52</text>
<text x="115.6" y="98.4">53</text>
<text x="121.4" y="97.1">MECC2</text>
<text x="121.4" y="98.4">MECC3</text>
<text x="121.4" y="99.7">MECC4</text>
<text x="121.4" y="101.1">MECC5</text>
<text x="140.5" y="96.3">MECC[7:1]</text>
<text x="148.8" y="96.3">8,9,11</text>
<text x="64.8" y="103.8">CDQA#2</text>
<text x="64.8" y="102.5">CDQA#1</text>
<text x="64.8" y="107.8">CDQA#5</text>
<text x="64.8" y="105.2">CDQA#3</text>
<text x="64.8" y="106.5">CDQA#4</text>
<text x="73.4" y="106.4">112</text>
<text x="73.4" y="107.8">113</text>
<text x="74.3" y="102.4">29</text>
<text x="74.3" y="103.7">46</text>
<text x="74.3" y="105.1">47</text>
<text x="77.6" y="103.1">DQMB1</text>
<text x="77.6" y="104.5">DQMB2</text>
<text x="77.6" y="105.8">DQMB3</text>
<text x="77.6" y="107.2">DQMB4</text>
<text x="84.7" y="103.1">/CAS1</text>
<text x="84.7" y="104.5">/CAS2</text>
<text x="84.7" y="105.8">/CAS3</text>
<text x="84.7" y="107.2">/CAS4</text>
<text x="111" y="103.1">CB6</text>
<text x="111" y="104.5">CB7</text>
<text x="115.6" y="102.4">136</text>
<text x="115.6" y="103.7">137</text>
<text x="115.6" y="107.8">165</text>
<text x="121.4" y="102.5">MECC6</text>
<text x="121.4" y="103.8">MECC7</text>
<text x="121.4" y="107.8">R_SA0</text>
<text x="133.5" y="107.3">R33</text>
<text x="139.6" y="103.7">VCC3</text>
<text x="36.8" y="113.8">6,11</text>
<text x="40.7" y="113.8">MAA11</text>
<text x="64.8" y="109.2">CDQA#6</text>
<text x="64.8" y="110.5">CDQA#7</text>
<text x="66.2" y="113.2">MAA11</text>
<text x="73.4" y="109.1">130</text>
<text x="73.4" y="110.5">131</text>
<text x="73.4" y="113.2">122</text>
<text x="77.6" y="108.5">DQMB5</text>
<text x="77.6" y="109.9">DQMB6</text>
<text x="77.6" y="111.2">DQMB7</text>
<text x="77.6" y="113.9">BA0</text>
<text x="81.8" y="113.9">A11</text>
<text x="84.7" y="108.5">/CAS5</text>
<text x="84.7" y="109.9">/CAS6</text>
<text x="84.7" y="111.2">/CAS7</text>
<text x="110.8" y="113.9">SDA</text>
<text x="111.1" y="108.5">SA0</text>
<text x="111.1" y="109.9">SA1</text>
<text x="111.1" y="111.2">SA2</text>
<text x="115.6" y="113.2">82</text>
<text x="115.6" y="109.1">166</text>
<text x="115.6" y="110.5">167</text>
<text x="133.5" y="109.7">4.7K</text>
<text x="140.5" y="113.8">SMBDATA</text>
<text x="149.1" y="113.8">4,5,9,11,13,28</text>
<text x="66.2" y="114.6">MAA12</text>
<text x="74.3" y="117.2">24</text>
<text x="74.3" y="118.5">25</text>
<text x="74.3" y="119.9">31</text>
<text x="74.3" y="114.5">39</text>
<text x="77.6" y="118">NC</text>
<text x="77.6" y="119.3">NC</text>
<text x="77.6" y="115.2">BA1</text>
<text x="81.8" y="115.2">A12</text>
<text x="105.6" y="118">/RAS0</text>
<text x="105.6" y="119.3">/RAS1</text>
<text x="111" y="115.2">SCL</text>
<text x="111.7" y="118">/S0</text>
<text x="111.7" y="119.3">/S1</text>
<text x="115.6" y="114.5">83</text>
<text x="115.6" y="117.2">30</text>
<text x="115.6" y="118.5">114</text>
<text x="115.6" y="119.9">45</text>
<text x="140.5" y="117.8">RCSA#2</text>
<text x="140.5" y="115.1">SMBCLK</text>
<text x="140.5" y="119.1">RCSA#3</text>
<text x="147.5" y="117.8">6</text>
<text x="147.5" y="119.1">6</text>
<text x="147.9" y="115.1">4,5,9,11,13,28</text>
<text x="35.5" y="120.5">9,11</text>
<text x="39.4" y="120.5">B_PCIRST</text>
<text x="41.5" y="123.2">6</text>
<text x="43.4" y="123.2">WE#1</text>
<text x="74.3" y="122.6">48</text>
<text x="74.3" y="123.9">50</text>
<text x="74.3" y="125.3">51</text>
<text x="74.3" y="121.3">44</text>
<text x="77.6" y="120.6">NC</text>
<text x="77.6" y="123.3">NC</text>
<text x="77.6" y="124.7">NC</text>
<text x="77.6" y="126">NC</text>
<text x="77.6" y="122">NC</text>
<text x="81.5" y="120.6">/OE0</text>
<text x="81.5" y="123.3">/WE2</text>
<text x="81.5" y="122">/OE2</text>
<text x="105.6" y="120.6">/RAS2</text>
<text x="105.6" y="122">/RAS3</text>
<text x="106.6" y="124.7">DU</text>
<text x="106.6" y="126">DU</text>
<text x="110.2" y="123.3">/WE0</text>
<text x="110.5" y="124.7">/CAS</text>
<text x="110.5" y="126">/RAS</text>
<text x="111.7" y="120.6">/S2</text>
<text x="111.7" y="122">/S3</text>
<text x="115.6" y="122.6">27</text>
<text x="115.6" y="123.9">111</text>
<text x="115.6" y="125.3">115</text>
<text x="115.6" y="121.3">129</text>
<text x="140.5" y="125.9">SRAS#1</text>
<text x="140.5" y="124.6">SCAS#1</text>
<text x="147.5" y="125.9">6</text>
<text x="147.5" y="124.6">6</text>
<text x="73.4" y="130.7">109</text>
<text x="74.3" y="128">80</text>
<text x="74.3" y="129.3">81</text>
<text x="74.3" y="126.6">61</text>
<text x="77.6" y="131.4">NC</text>
<text x="77.6" y="128.7">NC</text>
<text x="77.6" y="130.1">NC</text>
<text x="77.6" y="127.3">NC</text>
<text x="107.1" y="128.7">DU</text>
<text x="107.1" y="130.1">DU</text>
<text x="107.1" y="131.4">DU</text>
<text x="111" y="128.7">CK0</text>
<text x="111" y="130.1">CK1</text>
<text x="111" y="131.4">CK2</text>
<text x="115.6" y="128">42</text>
<text x="115.6" y="129.3">125</text>
<text x="115.6" y="130.7">79</text>
<text x="140.3" y="131.3">DIMMHCLK6</text>
<text x="140.5" y="129.9">DIMMHCLK5</text>
<text x="140.5" y="128.6">DIMMHCLK4</text>
<text x="150.1" y="131.3">5</text>
<text x="150.3" y="129.9">5</text>
<text x="150.3" y="128.6">5</text>
<text x="70.9" y="136.9">SDRAM/EDO DIMM</text>
<text x="73.4" y="132">108</text>
<text x="73.4" y="133.4">145</text>
<text x="77.6" y="132.7">NC</text>
<text x="77.6" y="134.1">NC</text>
<text x="83.6" y="136.6" transform="rotate(-90 83.6 136.6)">1</text>
<text x="84.4" y="134.2" transform="rotate(-90 84.4 134.2)">VSS</text>
<text x="85" y="137.5" transform="rotate(-90 85 137.5)">12</text>
<text x="85.8" y="134.2" transform="rotate(-90 85.8 134.2)">VSS</text>
<text x="86.3" y="137.5" transform="rotate(-90 86.3 137.5)">23</text>
<text x="87.1" y="134.2" transform="rotate(-90 87.1 134.2)">VSS</text>
<text x="87.7" y="137.5" transform="rotate(-90 87.7 137.5)">32</text>
<text x="88.4" y="134.2" transform="rotate(-90 88.4 134.2)">VSS</text>
<text x="89" y="137.5" transform="rotate(-90 89 137.5)">43</text>
<text x="89.8" y="134.2" transform="rotate(-90 89.8 134.2)">VSS</text>
<text x="90.3" y="137.5" transform="rotate(-90 90.3 137.5)">54</text>
<text x="91.1" y="134.2" transform="rotate(-90 91.1 134.2)">VSS</text>
<text x="91.7" y="137.5" transform="rotate(-90 91.7 137.5)">64</text>
<text x="92.5" y="134.2" transform="rotate(-90 92.5 134.2)">VSS</text>
<text x="93" y="137.5" transform="rotate(-90 93 137.5)">68</text>
<text x="93.8" y="134.2" transform="rotate(-90 93.8 134.2)">VSS</text>
<text x="94.4" y="137.5" transform="rotate(-90 94.4 137.5)">78</text>
<text x="95.2" y="134.2" transform="rotate(-90 95.2 134.2)">VSS</text>
<text x="95.7" y="137.5" transform="rotate(-90 95.7 137.5)">85</text>
<text x="96.5" y="134.2" transform="rotate(-90 96.5 134.2)">VSS</text>
<text x="97.1" y="137.5" transform="rotate(-90 97.1 137.5)">96</text>
<text x="97.9" y="134.2" transform="rotate(-90 97.9 134.2)">VSS</text>
<text x="99.2" y="134.2" transform="rotate(-90 99.2 134.2)">VSS</text>
<text x="100.5" y="134.2" transform="rotate(-90 100.5 134.2)">VSS</text>
<text x="101.9" y="134.2" transform="rotate(-90 101.9 134.2)">VSS</text>
<text x="103.2" y="134.2" transform="rotate(-90 103.2 134.2)">VSS</text>
<text x="104.6" y="134.2" transform="rotate(-90 104.6 134.2)">VSS</text>
<text x="105.9" y="134.2" transform="rotate(-90 105.9 134.2)">VSS</text>
<text x="107.1" y="132.7">DU</text>
<text x="107.3" y="134.2" transform="rotate(-90 107.3 134.2)">VSS</text>
<text x="111" y="132.7">CK3</text>
<text x="115.6" y="132">163</text>
<text x="140.5" y="132.7">DIMMHCLK7</text>
<text x="150.3" y="132.7">5</text>
<text x="21.1" y="143.3">THIS DRAWING CONTAINS INFORMATION</text>
<text x="98.4" y="138.4" transform="rotate(-90 98.4 138.4)">107</text>
<text x="99.8" y="138.4" transform="rotate(-90 99.8 138.4)">116</text>
<text x="101.1" y="138.4" transform="rotate(-90 101.1 138.4)">127</text>
<text x="102.5" y="138.4" transform="rotate(-90 102.5 138.4)">138</text>
<text x="103.8" y="138.4" transform="rotate(-90 103.8 138.4)">148</text>
<text x="105.1" y="138.4" transform="rotate(-90 105.1 138.4)">152</text>
<text x="106.5" y="138.4" transform="rotate(-90 106.5 138.4)">162</text>
<text x="21.1" y="144.6">WHICH HAS NOT BEEN VERIFIED FOR</text>
<text x="21.1" y="147.3">INTEL IS NOT RESPONSIBLE FOR THE</text>
<text x="21.1" y="148.6">MISUSE OF THIS INFORMATION.</text>
<text x="21.1" y="145.9">MANUFACTURING AN END USER PRODUCT.</text>
<text x="157.7" y="148.9">INTEL CORPORATION</text>
<text x="157.7" y="151.6">PCI COMPONENTS DIVISION</text>
<text x="157.7" y="152.9">1900 PRAIRIE CITY RD. FM5-62</text>
<text x="157.7" y="154.3">FOLSOM, CA 95630</text>
<text x="156.4" y="157">Title</text>
<text x="156.4" y="161">Size</text>
<text x="161.7" y="158.3">SECOND DIMM SOCKET</text>
<text x="161.7" y="161">Document Number</text>
<text x="200.8" y="161">Rev</text>
<text x="156.4" y="165.1">Date: Thursday, May 07, 1998</text>
<text x="157.7" y="162.4">Custom</text>
<text x="164.3" y="162.4">Intel 440LX PCISET</text>
<text x="183.3" y="165.1">Sheet</text>
<text x="190" y="165.1">10</text>
<text x="194.9" y="165.1">of</text>
<text x="198.1" y="165.1">33</text>
<text x="202.1" y="162.4">1.4</text>
</g>
<g font-size=".9">
<text x="25.5" y="5.3">A</text>
<text x="65.3" y="5.3">B</text>
<text x="105.1" y="5.3">C</text>
<text x="145" y="5.3">D</text>
<text x="184.8" y="5.3">E</text>
<text x="4.6" y="26.4">4</text>
<text x="205.1" y="26.4">4</text>
<text x="4.6" y="66.3">3</text>
<text x="205.1" y="66.3">3</text>
<text x="4.6" y="106.3">2</text>
<text x="205.1" y="106.3">2</text>
<text x="4.6" y="146.2">1</text>
<text x="205.1" y="146.2">1</text>
<text x="25.5" y="166.4">A</text>
<text x="65.3" y="166.4">B</text>
<text x="105.1" y="166.4">C</text>
<text x="145" y="166.4">D</text>
<text x="184.8" y="166.4">E</text>
</g>
</svg>
